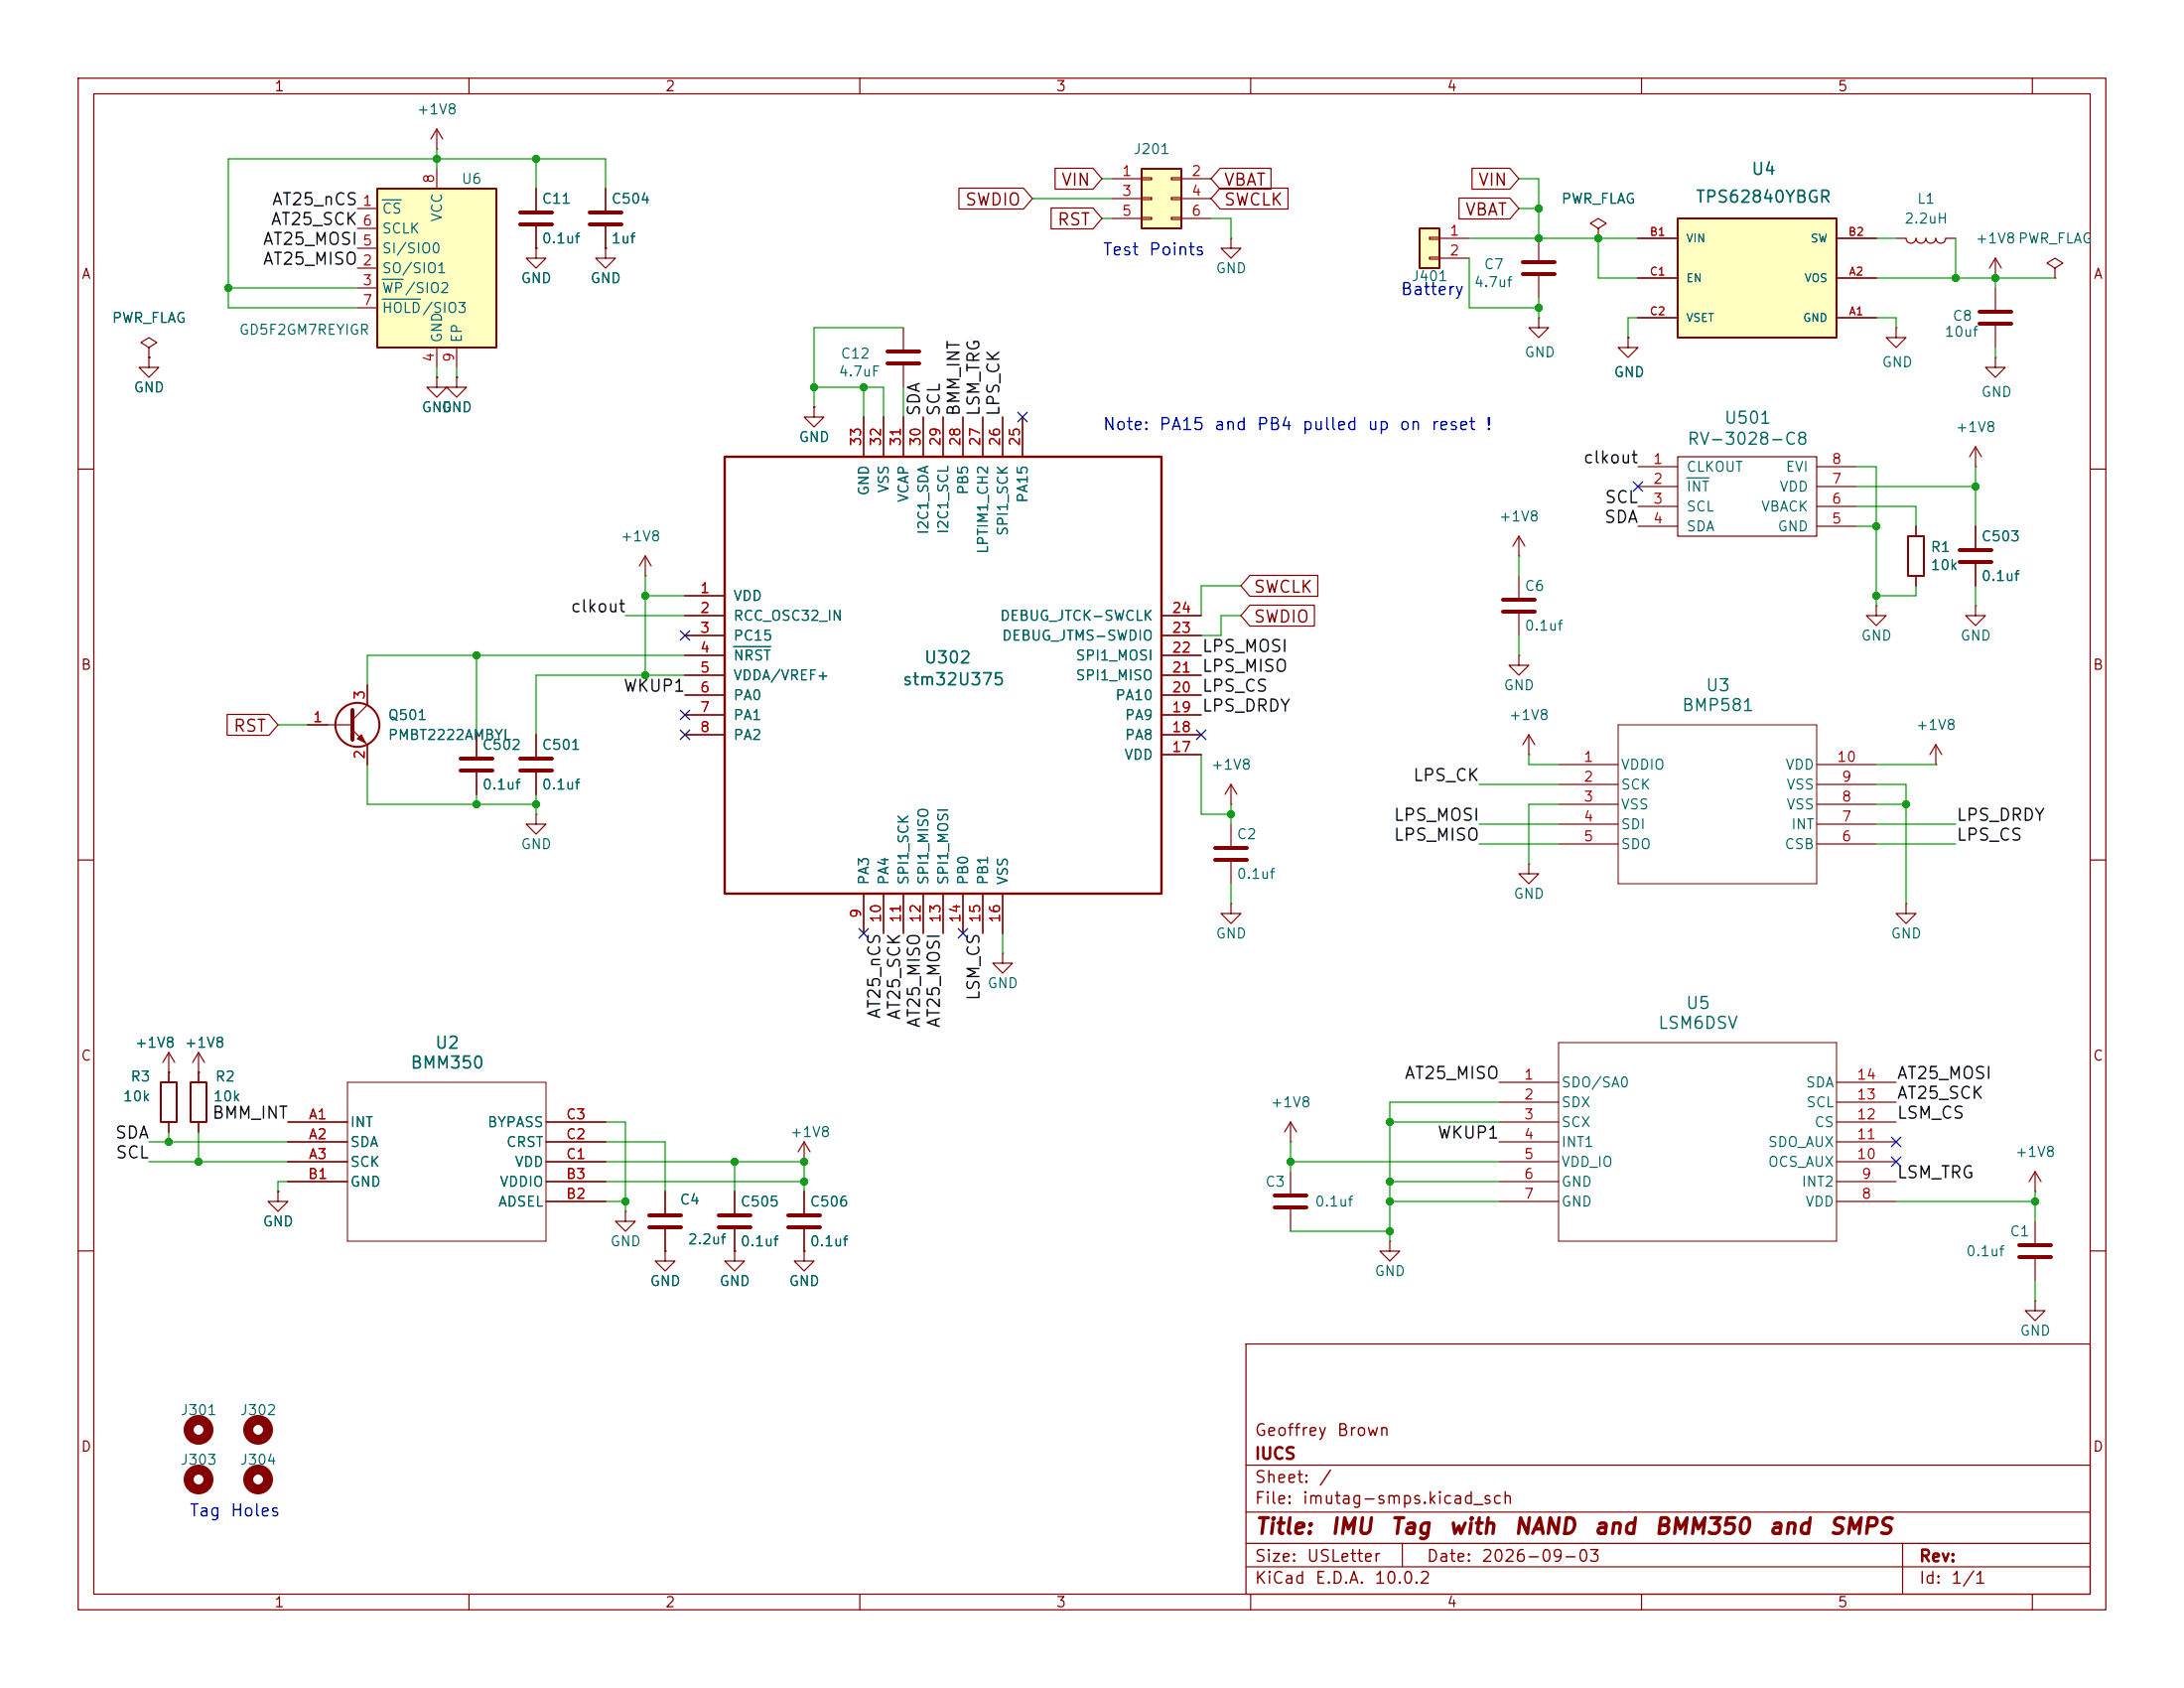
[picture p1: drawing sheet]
<svg xmlns="http://www.w3.org/2000/svg" width="279mm" height="216mm" viewBox="0 0 279 216" stroke-linecap="round" stroke-linejoin="round" font-family="sans-serif">
<g fill="none" stroke="#840000" stroke-width=".15">
<path d="M10 10h259.4v195.9h-259.4zM12 12h255.4v191.9h-255.4zM60 10v2M110 10v2M160 10v2M210 10v2M260 10v2M55.9 48.3v1.2h1.2l-1.2 1.3-1.3-1.3h1.3M55.9 48.3h.1M242.6 41.9v1.3h1.2l-1.2 1.3-1.3-1.3h1.3M242.6 41.9h.1M252.7 59.7h.1"/>
<path d="M252.7 57.2l-.7 1.2M252.7 57.2l.8 1.2M252.7 57.2v2.5M10 60h2M267.4 60h2M10 110h2M68.6 104.1v1.3h1.2l-1.2 1.3-1.3-1.3h1.3M68.6 104.1h.1M267.4 110h2M36.8 143.5h7.6M36.8 146.1h7.6M36.8 148.6h7.6"/>
<path d="M36.8 151.1h7.6M69.8 143.5h7.7M69.8 146.1h7.7M69.8 148.6h7.7M69.8 153.7h7.7M69.8 151.1h7.7M10 160h2M159.4 171.9h108v32h-108zM267.4 160h2M159.4 197.4h108M159.4 193.4h108M159.4 187.4h108"/>
<path d="M179.4 197.4v3M243.4 197.4v6.5M60 203.9v2M110 203.9v2M159.4 200.4h108M160 203.9v2M210 203.9v2M260 203.9v2"/>
</g>
<g fill="none" stroke="#840000" stroke-width="1.3">
<circle cx="25.4" cy="182.9" r="1.27"/>
<circle cx="33" cy="189.2" r="1.27"/>
<circle cx="33" cy="182.9" r="1.27"/>
</g>
<path d="M44.4 138.4h25.4v20.4h-25.4z" fill="none" stroke="#840000" stroke-width=".13"/>
<path d="M214.6 27.9h20.3v15.3h-20.3z" fill="#ffffc2"/>
<path d="M214.6 27.9h20.3v15.3h-20.3zM244.1 68.6h2v5.1h-2zM20.6 138.4h2v5.1h-2zM24.4 138.4h2v5.1h-2z" fill="none" stroke="#840000" stroke-width=".25"/>
<g fill="none" stroke="#840000" stroke-width=".15">
<path d="M209.5 35.6h5.1M209.5 30.5h5.1M234.9 35.6h5.1M234.9 30.5h5.1M242.6 30.5h1.2a.64 .64 0 0 0 .7 .6 .64 .64 0 0 0 .6-.6 .64 .64 0 0 0 .6 .6 .64 .64 0 0 0 .7-.6 .64 .64 0 0 0 .6 .6 .64 .64 0 0 0 .6-.6 .64 .64 0 0 0 .7 .6 .64 .64 0 0 0 .6-.6h1.3M255.3 35.6h.1M255.3 33l-.8 1.3M255.3 33l.7 1.3M255.3 33v2.6M262.9 34.3l1-.6-1-.7-1 .7 1 .6v1.3M262.9 35.6h.1M209.5 40.6h5.1"/>
<path d="M209.5 59.7h5.1M214.6 58.4h17.8v10.2h-17.8zM232.4 59.7h5.1M234.9 40.6h5.1M194.3 71.1h.1M194.3 68.6l-.8 1.3M194.3 68.6l.8 1.3M194.3 68.6v2.5M194.3 73.7v2.8M194.3 78.5v2.8M209.5 62.2h5.1M209.5 64.8h5.1"/>
<path d="M209.5 67.3h5.1M232.4 62.2h5.1M232.4 64.8h5.1M232.4 67.3h5.1M240 77.5v1.2h1.3l-1.3 1.3-1.2-1.3h1.2M240 77.5h.1M245.1 67.3v1.3M245.1 73.7v1.2M252.7 77.5v1.2h1.3l-1.3 1.3-1.2-1.3h1.2M252.7 77.5h.1M252.7 67.3v2.8M252.7 72.1v2.8"/>
<path d="M194.3 83.8v1.3h1.3l-1.3 1.3-1.3-1.3h1.3M194.3 83.8h.1M195.6 96.5h.1M195.6 94l-.8 1.3M195.6 94l.7 1.3M195.6 94v2.5M199.4 97.8h7.6M232.4 97.8h7.6M247.6 97.8h.1M247.6 95.3l-.7 1.2M247.6 95.3l.8 1.2M247.6 95.3v2.5"/>
<path d="M157.5 115.6v1.2h1.2l-1.2 1.3-1.3-1.3h1.3M157.5 115.6h.1M157.5 102.9h.1M157.5 100.3v2.6M157.5 105.4v2.8M157.5 110.2v2.8M157.5 100.3l-.8 1.3M157.5 100.3l.7 1.3M199.4 108h7.6M199.4 105.4h7.6M199.4 100.3h7.6M199.4 102.9h7.6"/>
<path d="M232.4 108h7.6M232.4 105.4h7.6M232.4 100.3h7.6M232.4 102.9h7.6M243.8 115.6v1.2h1.3l-1.3 1.3-1.2-1.3h1.2M243.8 115.6h.1M21.6 137.2h.1M21.6 134.6v3.8M21.6 134.6l-.8 1.3M21.6 134.6l.8 1.3M25.4 137.2h.1M25.4 134.6l-.8 1.3"/>
<path d="M25.4 134.6l.8 1.3M25.4 134.6v3.8M128.3 121.9v1.3h1.2l-1.2 1.3-1.3-1.3h1.3M128.3 121.9h.1M191.8 138.4h7.6M234.9 138.4h7.7M21.6 143.5v1.3M25.4 143.5v1.3M35.6 152.4v1.3h1.2l-1.2 1.2-1.3-1.2h1.3M35.6 152.4h.1M165.1 146.1h.1M165.1 143.5l-.8 1.3"/>
<path d="M165.1 143.5l.8 1.3M165.1 143.5v2.6M165.1 149.9v2.8M165.1 154.7v2.8M177.8 158.8v1.2h1.3l-1.3 1.3-1.3-1.3h1.3M177.8 158.8h.1M191.8 141h7.6M191.8 143.5h7.6M191.8 146.1h7.6M191.8 148.6h7.6M191.8 151.1h7.6M191.8 153.7h7.6"/>
<path d="M234.9 141h7.7M234.9 143.5h7.7M234.9 146.1h7.7M234.9 148.6h7.7M234.9 151.1h7.7M234.9 153.7h7.7M260.3 152.4h.1M260.3 149.9l-.7 1.2M260.3 149.9l.8 1.2M260.3 149.9v2.5M260.3 166.4v1.2h1.3l-1.3 1.3-1.2-1.3h1.2M260.3 166.4h.1"/>
</g>
<path d="M215.8 61.1h2.8" fill="none" stroke="#006464" stroke-width=".15"/>
<path d="M192.3 76.7h4M192.3 78.2h4M250.7 70.4h4.1M250.7 71.9h4.1M155.4 108.5h4.1M155.4 110h4.1M163.1 152.9h4M163.1 154.4h4" fill="none" stroke="#840000" stroke-width=".51"/>
<path d="M207 92.7h25.4v20.3h-25.4zM199.4 133.4h35.5v25.4h-35.5z" fill="none" stroke="#840000" stroke-width=".13"/>
<path d="M146 21.6h5.1v7.6h-5.1z" fill="#ffffc2"/>
<path d="M146 21.6h5.1v7.6h-5.1z" fill="none" stroke="#840000" stroke-width=".25"/>
<g fill="none" stroke="#840000" stroke-width=".15">
<path d="M142.2 22.9h3.8M142.2 25.4h3.8M142.2 27.9h3.8M146 22.7h1.3v.3h-1.3zM146 25.3h1.3v.2h-1.3zM146 27.8h1.3v.3h-1.3zM149.9 22.7h1.2v.3h-1.2zM149.9 25.3h1.2v.2h-1.2zM149.9 27.8h1.2v.3h-1.2zM151.1 22.9h3.8M151.1 25.4h3.8M151.1 27.9h3.8"/>
<path d="M157.5 30.5v1.3h1.2l-1.2 1.2-1.3-1.2h1.3M157.5 30.5h.1M195.6 110.5v1.3h1.2l-1.2 1.2-1.3-1.2h1.3M195.6 110.5h.1M260.3 156.2v2.8M260.3 161v2.8"/>
</g>
<path d="M258.3 159.3h4.1M258.3 160.8h4.1" fill="none" stroke="#840000" stroke-width=".51"/>
<path d="M181.6 29.2h2.5v5.1h-2.5z" fill="#ffffc2"/>
<path d="M181.6 29.2h2.5v5.1h-2.5z" fill="none" stroke="#840000" stroke-width=".25"/>
<g fill="none" stroke="#840000" stroke-width=".15">
<path d="M182.9 30.4h1.2v.2h-1.2zM182.9 32.9h1.2v.2h-1.2zM184.1 30.5h3.9M184.1 33h3.9M196.8 30.5v2.8M196.8 35.3v2.8M204.5 29.2l1-.6-1-.7-1 .7 1 .6v1.3M204.5 30.5h.1M255.3 36.8v2.8M19 44.5l1.1-.7-1.1-.6-1 .6 1 .7v1.2M19 45.7h.1M19 45.7v1.3h1.3l-1.3 1.3-1.2-1.3h1.2"/>
<path d="M115.6 41.9v2.8M115.6 46.7v2.8M196.8 40.6v1.3h1.3l-1.3 1.3-1.2-1.3h1.2M196.8 40.6h.1M208.3 43.2v1.3h1.2l-1.2 1.2-1.3-1.2h1.3M208.3 43.2h.1M255.3 45.7v1.3h1.2l-1.2 1.3-1.3-1.3h1.3M255.3 45.7h.1M255.3 41.7v2.8"/>
</g>
<path d="M194.8 33.5h4.1M194.8 35.1h4.1M253.2 39.9h4.1M113.5 45h4.1M113.5 46.5h4.1M253.2 41.4h4.1" fill="none" stroke="#840000" stroke-width=".51"/>
<circle cx="25.4" cy="189.2" r="1.27" fill="none" stroke="#840000" stroke-width="1.3"/>
<path d="M48.3 24.1h15.2v20.4h-15.2z" fill="#ffffc2"/>
<g fill="none" stroke="#840000" stroke-width=".25">
<path d="M48.3 24.1h15.2v20.4h-15.2z"/>
<circle cx="45.7" cy="92.7" r="2.82"/>
</g>
<g fill="none" stroke="#840000" stroke-width=".15">
<path d="M55.9 19.1h.1M55.9 16.5v2.6M55.9 16.5l-.8 1.3M55.9 16.5l.7 1.3M45.7 26.7h2.6M45.7 34.3h2.6M45.7 36.8h2.6M45.7 31.8h2.6M45.7 29.2h2.6M45.7 39.4h2.6M55.9 21.6v2.5M68.6 31.8v1.2h1.2l-1.2 1.3-1.3-1.3h1.3"/>
<path d="M68.6 31.8h.1M68.6 24.1v2.8M68.6 29v2.8M77.5 31.8v1.2h1.2l-1.2 1.3-1.3-1.3h1.3M77.5 31.8h.1M77.5 24.1v2.8M77.5 29v2.8M122.7 24.1h8.2l1.2 1.3-1.2 1.3h-8.2zM134.5 26.6h5.3l1.2 1.3-1.2 1.4h-5.3zM135 21.5h4.8l1.2 1.4-1.2 1.3h-4.8zM156.1 24.1h8.7v2.6h-8.7l-1.2-1.3zM156.1 21.5h6.5v2.7h-6.5l-1.2-1.3z"/>
<path d="M186.6 25.3h6.6l1.1 1.4-1.1 1.3h-6.6zM188.3 21.5h4.9l1.1 1.4-1.1 1.3h-4.9zM204.5 30.5h.1M209.5 35.6h5.1M209.5 30.5h5.1M234.9 35.6h5.1M234.9 30.5h5.1M19 45.7h.1M55.9 48.3h.1M55.9 44.5v2.5M58.4 48.3v1.2h1.3l-1.3 1.3-1.3-1.3h1.3M58.4 48.3h.1"/>
<path d="M58.4 44.5v2.5M104.1 52.1v1.2h1.3l-1.3 1.3-1.2-1.3h1.2M104.1 52.1h.1M110.5 53.3v5.1M113 53.3v5.1M115.6 53.3v5.1M118.1 53.3v5.1M120.6 53.3v5.1M123.2 53.3v5.1M125.7 53.3v5.1M128.3 53.3v5.1M130.8 53.3v5.1"/>
<path d="M208.3 43.2h.1M209.5 40.6h5.1M234.9 40.6h5.1M82.5 73.7h.1M82.5 71.1l-.7 1.3M82.5 71.1l.8 1.3M82.5 71.1v2.6M87.6 76.2h5.1M87.6 78.7h5.1M148.6 78.7h5.1M159.9 73.6h8.7v2.7h-8.7l-1.2-1.4zM159.9 77.4h8.3v2.7h-8.3l-1.2-1.4z"/>
<path d="M245.1 67.3v1.3M245.1 73.7v1.2M252.7 67.3v2.8M252.7 72.1v2.8M29.1 91.4h5.3l1.2 1.3-1.2 1.3h-5.3zM39.4 92.7h5.7M45.1 93.3l1.9 2v2.5M47 87.6v2.6l-1.9 1.9M61 94v2.8M61 98.8v2.8M68.6 94v2.8M68.6 98.8v2.8"/>
<path d="M87.6 81.3h5.1M87.6 83.8h5.1M87.6 86.4h5.1M87.6 88.9h5.1M87.6 91.4h5.1M87.6 94h5.1M148.6 81.3h5.1M148.6 83.8h5.1M148.6 86.4h5.1M148.6 88.9h5.1M148.6 91.4h5.1M148.6 94h5.1"/>
<path d="M148.6 96.5h5.1M110.5 114.3v5.1M113 114.3v5.1M115.6 114.3v5.1M118.1 114.3v5.1M120.6 114.3v5.1M123.2 114.3v5.1M125.7 114.3v5.1M128.3 114.3v5.1M21.6 137.2h.1M21.6 137.2v1.2M25.4 137.2h.1"/>
<path d="M25.4 137.2v1.2M21.6 143.5v1.3M25.4 143.5v1.3M35.6 152.4h.1M36.8 143.5h7.6M36.8 146.1h7.6M36.8 148.6h7.6M36.8 151.1h7.6M69.8 143.5h7.7M69.8 146.1h7.7M69.8 148.6h7.7M69.8 153.7h7.7"/>
<path d="M69.8 151.1h7.7M80 154.9v1.3h1.3l-1.3 1.3-1.3-1.3h1.3M80 154.9h.1M85.1 152.4v2.8M85.1 157.2v2.8M94 152.4v2.8M94 157.2v2.8M102.9 148.6h.1M102.9 146.1l-.8 1.2M102.9 146.1l.7 1.2M102.9 146.1v2.5M102.9 152.4v2.8"/>
<path d="M102.9 157.2v2.8M85.1 160v1.3h1.3l-1.3 1.3-1.3-1.3h1.3M85.1 160h.1M94 160v1.3h1.2l-1.2 1.3-1.3-1.3h1.3M94 160h.1M102.9 160v1.3h1.2l-1.2 1.3-1.3-1.3h1.3M102.9 160h.1"/>
</g>
<path d="M48.9 25.6h2.4M48.9 35.7h2.7M48.9 38.3h4.9M93.9 82.7h4.7" fill="none" stroke="#006464" stroke-width=".15"/>
<g fill="none" stroke="#840000" stroke-width=".51">
<path d="M66.5 27.2h4.1M66.5 28.7h4.1M75.4 27.2h4.1M75.4 28.7h4.1M45.1 90.8v3.8M58.9 97h4.1M58.9 98.6h4.1M66.5 97h4.1M66.5 98.6h4.1M83.1 155.4h4M83.1 157h4M91.9 155.4h4.1"/>
<path d="M91.9 157h4.1M100.8 155.4h4.1M100.8 157h4.1"/>
</g>
<path d="M92.7 58.4h55.9v55.9h-55.9z" fill="none" stroke="#840000" stroke-width=".3"/>
<path d="M45.7 94.5l.5-.5 .5 1z" fill="#840000" stroke="#840000" stroke-width=".15"/>
<g fill="none" stroke="#009600" stroke-width=".15">
<path d="M55.9 19.1v2.5M29.2 36.8h16.5M68.6 20.3v3.8M77.5 24.1v-3.8h-48.3v19.1h16.5M132.1 25.4h10.1M141 27.9h1.2M141 22.9h1.2M154.9 27.9h2.6v2.6M188 33v6.4h8.8M188 30.5h21.5M194.3 22.9h2.5v7.6M194.3 26.7h2.5"/>
<path d="M196.8 38.1v2.5M204.5 30.5v5.1h5M240 35.6h22.9M240 30.5h2.6M250.2 30.5v5.1M255.3 35.6v1.2M55.9 47v1.3M58.4 47v1.3M104.1 49.5h8.9v3.8M110.5 49.5v3.8M115.6 49.5v3.8M115.6 41.9h-11.5v10.2"/>
<path d="M209.5 40.6h-1.2v2.6M237.5 59.7h2.5v17.8M240 40.6h2.6v1.3M252.7 59.7v7.6M255.3 44.5v1.2M80 78.7h7.6M82.5 73.7v12.7M82.5 76.2h5.1M158.7 78.7h-2.5v2.6h-2.5M158.7 74.9h-5v3.8M194.3 71.1v2.6M237.5 67.3h2.5"/>
<path d="M237.5 64.8h7.6v2.5M237.5 62.2h15.2M245.1 74.9v1.3h-5.1M252.7 74.9v2.6M35.6 92.7h3.8M47 97.8v5.1h21.6M61 83.8v10.2M87.6 83.8h-40.6v3.8M87.6 86.4h-19v7.6M153.7 96.5v7.6h3.8M194.3 81.3v2.5M195.6 96.5v1.3h3.8"/>
<path d="M240 97.8h7.6M61 101.6v1.3M68.6 101.6v2.5M128.3 119.4v2.5M157.5 102.9v2.5M157.5 113v2.6M189.2 108h10.2M189.2 105.4h10.2M189.2 100.3h10.2M199.4 102.9h-3.8v7.6M240 108h10.2M240 102.9h3.8"/>
<path d="M240 105.4h10.2M240 100.3h3.8v15.3M19 148.6h17.8M19 146.1h17.8M21.6 144.8v1.3M25.4 144.8v3.8M36.8 151.1h-1.2v1.3M77.5 153.7h2.5M77.5 151.1h25.4M77.5 148.6h25.4v3.8M77.5 146.1h7.6v6.3M77.5 143.5h2.5v11.4"/>
<path d="M94 148.6v3.8M165.1 148.6h26.7M165.1 146.1v3.8M165.1 157.5h12.7M177.8 153.7h14M177.8 151.1h14M177.8 143.5h14M191.8 141h-14v17.8M242.6 153.7h17.7M260.3 152.4v3.8M260.3 163.8v2.6"/>
</g>
<g fill="none" stroke="#000084" stroke-width=".15">
<path d="M130.2 52.7l1.2 1.2M131.4 52.7l-1.2 1.2M208.9 61.6l1.3 1.2M210.2 61.6l-1.3 1.2M87 80.7l1.2 1.2M87 93.4l1.2 1.2M87 90.8l1.2 1.2M88.2 80.7l-1.2 1.2M88.2 93.4l-1.2 1.2M88.2 90.8l-1.2 1.2M153.1 93.4l1.2 1.2M154.3 93.4l-1.2 1.2"/>
<path d="M109.9 118.8l1.2 1.2M111.1 118.8l-1.2 1.2M122.6 118.8l1.2 1.2M123.8 118.8l-1.2 1.2M242 145.4l1.2 1.3M242 148l1.2 1.2M243.2 145.4l-1.2 1.3M243.2 148l-1.2 1.2"/>
</g>
<g fill="#009600" stroke="#009600" stroke-width=".13">
<circle cx="61" cy="102.9" r=".46"/>
<circle cx="80" cy="153.7" r=".46"/>
<circle cx="21.6" cy="146.1" r=".46"/>
<circle cx="25.4" cy="148.6" r=".46"/>
<circle cx="104.1" cy="49.5" r=".46"/>
<circle cx="82.5" cy="76.2" r=".46"/>
<circle cx="110.5" cy="49.5" r=".46"/>
<circle cx="82.5" cy="86.4" r=".46"/>
<circle cx="61" cy="83.8" r=".46"/>
<circle cx="68.6" cy="102.9" r=".46"/>
<circle cx="94" cy="148.6" r=".46"/>
<circle cx="102.9" cy="148.6" r=".46"/>
<circle cx="102.9" cy="151.1" r=".46"/>
<circle cx="55.9" cy="20.3" r=".46"/>
<circle cx="68.6" cy="20.3" r=".46"/>
<circle cx="29.2" cy="36.8" r=".46"/>
<circle cx="196.8" cy="26.7" r=".46"/>
<circle cx="196.8" cy="39.4" r=".46"/>
<circle cx="204.5" cy="30.5" r=".46"/>
<circle cx="196.8" cy="30.5" r=".46"/>
<circle cx="260.3" cy="153.7" r=".46"/>
<circle cx="177.8" cy="157.5" r=".46"/>
<circle cx="243.8" cy="102.9" r=".46"/>
<circle cx="240" cy="76.2" r=".46"/>
<circle cx="240" cy="67.3" r=".46"/>
<circle cx="177.8" cy="153.7" r=".46"/>
<circle cx="177.8" cy="151.1" r=".46"/>
<circle cx="165.1" cy="148.6" r=".46"/>
<circle cx="177.8" cy="143.5" r=".46"/>
<circle cx="157.5" cy="104.1" r=".46"/>
<circle cx="252.7" cy="62.2" r=".46"/>
<circle cx="255.3" cy="35.6" r=".46"/>
<circle cx="250.2" cy="35.6" r=".46"/>
</g>
<g font-size="2" fill="#840000">
<text x="160.4" y="196.7">Title:</text>
<text x="170.1" y="196.7">IMU</text>
<text x="177.7" y="196.7">Tag</text>
<text x="185.2" y="196.7">with</text>
<text x="193.5" y="196.7">NAND</text>
<text x="203.7" y="196.7">and</text>
<text x="211.5" y="196.7">BMM350</text>
<text x="226.1" y="196.7">and</text>
<text x="233.9" y="196.7">SMPS</text>
</g>
<g font-size="1.5" fill="#006464">
<text x="224" y="22.8">U4</text>
<text x="216.8" y="26.3">TPS62840YBGR</text>
<text x="215.8" y="57.3">RV-3028-C8</text>
<text x="220.5" y="54.6">U501</text>
<text x="115.3" y="88">stm32U375</text>
<text x="118.1" y="85.2">U302</text>
<text x="218.1" y="88.8">U3</text>
<text x="215.1" y="91.3">BMP581</text>
<text x="212" y="132">LSM6DSV</text>
<text x="215.6" y="129.4">U5</text>
<text x="52.4" y="137.1">BMM350</text>
<text x="55.5" y="134.5">U2</text>
</g>
<g font-size="1.5" fill="#0f0f0f">
<text x="34.5" y="29.2">AT25_SCK</text>
<text x="34.7" y="26.6">AT25_nCS</text>
<text x="33.5" y="34.3">AT25_MISO</text>
<text x="33.5" y="31.7">AT25_MOSI</text>
<text x="118.1" y="53.3" transform="rotate(-90 118.1 53.3)">SDA</text>
<text x="120.6" y="53.3" transform="rotate(-90 120.6 53.3)">SCL</text>
<text x="123.2" y="53.3" transform="rotate(-90 123.2 53.3)">BMM_INT</text>
<text x="125.7" y="53.3" transform="rotate(-90 125.7 53.3)">LSM_TRG</text>
<text x="128.2" y="53.3" transform="rotate(-90 128.2 53.3)">LPS_CK</text>
<text x="202.4" y="59.7">clkout</text>
<text x="205.2" y="64.7">SCL</text>
<text x="205.1" y="67.3">SDA</text>
<text x="72.9" y="78.7">clkout</text>
<text x="153.7" y="83.8">LPS_MOSI</text>
<text x="79.6" y="88.9">WKUP1</text>
<text x="153.7" y="86.3">LPS_MISO</text>
<text x="153.7" y="88.9">LPS_CS</text>
<text x="153.7" y="91.4">LPS_DRDY</text>
<text x="180.7" y="100.3">LPS_CK</text>
<text x="178.2" y="107.9">LPS_MISO</text>
<text x="178.2" y="105.4">LPS_MOSI</text>
<text x="250.2" y="107.9">LPS_CS</text>
<text x="250.2" y="105.4">LPS_DRDY</text>
<text x="113" y="130.4" transform="rotate(-90 113 130.4)">AT25_nCS</text>
<text x="115.5" y="130.6" transform="rotate(-90 115.5 130.6)">AT25_SCK</text>
<text x="118.1" y="131.6" transform="rotate(-90 118.1 131.6)">AT25_MISO</text>
<text x="120.6" y="131.6" transform="rotate(-90 120.6 131.6)">AT25_MOSI</text>
<text x="125.7" y="128.1" transform="rotate(-90 125.7 128.1)">LSM_CS</text>
<text x="27" y="143.5">BMM_INT</text>
<text x="179.6" y="138.4">AT25_MISO</text>
<text x="242.6" y="138.4">AT25_MOSI</text>
<text x="242.6" y="143.5">LSM_CS</text>
<text x="242.6" y="140.9">AT25_SCK</text>
<text x="14.6" y="146">SDA</text>
<text x="14.7" y="148.6">SCL</text>
<text x="183.8" y="146">WKUP1</text>
<text x="242.6" y="151.1">LSM_TRG</text>
</g>
<g font-size="1.5" fill="#840000">
<text x="123.4" y="26.7">SWDIO</text>
<text x="135.2" y="29.2">RST</text>
<text x="135.7" y="24.1">VIN</text>
<text x="156.5" y="26.7">SWCLK</text>
<text x="156.5" y="24.1">VBAT</text>
<text x="187.3" y="27.9">VBAT</text>
<text x="189" y="24.1">VIN</text>
<text x="160.3" y="76.2">SWCLK</text>
<text x="160.3" y="80">SWDIO</text>
<text x="29.7" y="94">RST</text>
<text x="160.4" y="184">Geoffrey</text>
<text x="170.9" y="184">Brown</text>
<text x="160.4" y="190">Sheet:</text>
<text x="160.4" y="187">IUCS</text>
<text x="168.6" y="190">/</text>
<text x="160.4" y="192.7">File:</text>
<text x="166.5" y="192.7">imutag-smps.kicad_sch</text>
<text x="160.4" y="202.9">KiCad</text>
<text x="160.4" y="200.1">Size:</text>
<text x="167.1" y="200.1">USLetter</text>
<text x="168.1" y="202.9">E.D.A.</text>
<text x="175.7" y="202.9">10.0.2</text>
<text x="182.4" y="200.1">Date:</text>
<text x="189.4" y="200.1">2026-09-03</text>
<text x="245.4" y="200.1">Rev:</text>
<text x="245.4" y="202.9">Id:</text>
<text x="249.5" y="202.9">1/1</text>
</g>
<g font-size="1.5" fill="#0000c2">
<text x="141" y="33">Test</text>
<text x="146.9" y="33">Points</text>
<text x="179.1" y="38.1">Battery</text>
<text x="141" y="55.4">Note:</text>
<text x="148.2" y="55.4">PA15</text>
<text x="155.2" y="55.4">and</text>
<text x="160.7" y="55.4">PB4</text>
<text x="166.5" y="55.4">pulled</text>
<text x="174.8" y="55.4">up</text>
<text x="178.9" y="55.4">on</text>
<text x="183" y="55.4">reset</text>
<text x="189.9" y="55.4">!</text>
<text x="24.1" y="194.3">Tag</text>
<text x="29.4" y="194.3">Holes</text>
</g>
<g font-size="1.3" fill="#840000">
<text x="35" y="12">1</text>
<text x="85" y="12">2</text>
<text x="135" y="12">3</text>
<text x="185" y="12">4</text>
<text x="235" y="12">5</text>
<text x="10.3" y="36">A</text>
<text x="267.7" y="36">A</text>
<text x="10.3" y="86">B</text>
<text x="267.7" y="86">B</text>
<text x="10.3" y="136">C</text>
<text x="267.7" y="136">C</text>
<text x="10.3" y="186">D</text>
<text x="267.7" y="186">D</text>
<text x="35" y="205.9">1</text>
<text x="85" y="205.9">2</text>
<text x="135" y="205.9">3</text>
<text x="185" y="205.9">4</text>
<text x="235" y="205.9">5</text>
</g>
<g font-size="1.3" fill="#006464">
<text x="53.2" y="14.9">+1V8</text>
<text x="58.9" y="23.8">U6</text>
<text x="144.9" y="20">J201</text>
<text x="48.8" y="27.6">CS</text>
<text x="56.9" y="28.5" transform="rotate(-90 56.9 28.5)">VCC</text>
<text x="69.2" y="26.4">C11</text>
<text x="78.1" y="26.4">C504</text>
<text x="199.7" y="26.4">PWR_FLAG</text>
<text x="243.5" y="28.9">2.2uH</text>
<text x="245.2" y="26.4">L1</text>
<text x="48.8" y="35.3">SO/SIO1</text>
<text x="48.8" y="32.7">SI/SIO0</text>
<text x="48.8" y="30.2">SCLK</text>
<text x="69.2" y="31.5">0.1uf</text>
<text x="78.1" y="31.5">1uf</text>
<text x="155.4" y="35.3">GND</text>
<text x="189.7" y="34.8">C7</text>
<text x="252.6" y="31.5">+1V8PWR_FLAG</text>
<text x="14.2" y="41.6">PWR_FLAG</text>
<text x="48.8" y="37.8">WP/SIO2</text>
<text x="48.8" y="40.3">HOLD/SIO3</text>
<text x="66.5" y="36.5">GND</text>
<text x="75.4" y="36.5">GND</text>
<text x="180.5" y="36.3">J401</text>
<text x="188.5" y="37">4.7uf</text>
<text x="249.7" y="41.4">C8</text>
<text x="30.5" y="43.1">GD5F2GM7REYIGR</text>
<text x="56.9" y="43.9" transform="rotate(-90 56.9 43.9)">GND</text>
<text x="59.4" y="43.9" transform="rotate(-90 59.4 43.9)">EP</text>
<text x="107.5" y="46.2">C12</text>
<text x="194.9" y="46">GND</text>
<text x="240.7" y="47.3">GND</text>
<text x="248.7" y="43.4">10uf</text>
<text x="17" y="50.5">GND</text>
<text x="53.8" y="53">GND</text>
<text x="56.4" y="53">GND</text>
<text x="107.2" y="48.5">4.7uF</text>
<text x="206.4" y="48.5">GND</text>
<text x="253.4" y="51.1">GND</text>
<text x="102.1" y="56.9">GND</text>
<text x="250.1" y="55.6">+1V8</text>
<text x="111.5" y="63.5" transform="rotate(-90 111.5 63.5)">GND</text>
<text x="114" y="63.1" transform="rotate(-90 114 63.1)">VSS</text>
<text x="116.5" y="64.4" transform="rotate(-90 116.5 64.4)">VCAP</text>
<text x="124.2" y="63.4" transform="rotate(-90 124.2 63.4)">PB5</text>
<text x="131.8" y="64.4" transform="rotate(-90 131.8 64.4)">PA15</text>
<text x="215.6" y="60.7">CLKOUT</text>
<text x="215.6" y="63.2">INT</text>
<text x="215.6" y="65.7">SCL</text>
<text x="225.2" y="65.7">VBACK</text>
<text x="227.6" y="63.2">VDD</text>
<text x="228.3" y="60.7">EVI</text>
<text x="79.3" y="69.6">+1V8</text>
<text x="119.1" y="68.5" transform="rotate(-90 119.1 68.5)">I2C1_SDA</text>
<text x="121.6" y="68.4" transform="rotate(-90 121.6 68.4)">I2C1_SCL</text>
<text x="126.7" y="70.9" transform="rotate(-90 126.7 70.9)">LPTIM1_CH2</text>
<text x="129.2" y="68.7" transform="rotate(-90 129.2 68.7)">SPI1_SCK</text>
<text x="191.7" y="67">+1V8</text>
<text x="215.6" y="68.3">SDA</text>
<text x="227.3" y="68.3">GND</text>
<text x="246.9" y="70.9">R1</text>
<text x="253.4" y="69.6">C503</text>
<text x="93.7" y="77.2">VDD</text>
<text x="195" y="75.9">C6</text>
<text x="246.9" y="73.2">10k</text>
<text x="253.4" y="74.6">0.1uf</text>
<text x="93.7" y="79.7">RCC_OSC32_IN</text>
<text x="93.7" y="82.3">PC15</text>
<text x="127.8" y="79.7">DEBUG_JTCK-SWCLK</text>
<text x="128.1" y="82.3">DEBUG_JTMS-SWDIO</text>
<text x="195" y="81">0.1uf</text>
<text x="238" y="82.3">GND</text>
<text x="250.7" y="82.3">GND</text>
<text x="93.7" y="84.8">NRST</text>
<text x="93.7" y="87.3">VDDA/VREF+</text>
<text x="93.7" y="89.9">PA0</text>
<text x="137.5" y="87.3">SPI1_MISO</text>
<text x="137.5" y="84.8">SPI1_MOSI</text>
<text x="142.6" y="89.9">PA10</text>
<text x="192.3" y="88.6">GND</text>
<text x="49.5" y="95">PMBT2222AMBYL</text>
<text x="49.5" y="92.4">Q501</text>
<text x="93.7" y="92.4">PA1</text>
<text x="93.7" y="95">PA2</text>
<text x="143.8" y="95">PA8</text>
<text x="143.8" y="92.4">PA9</text>
<text x="192.9" y="92.4">+1V8</text>
<text x="245" y="93.7">+1V8</text>
<text x="61.6" y="96.2">C502</text>
<text x="61.6" y="101.3">0.1uf</text>
<text x="69.2" y="96.2">C501</text>
<text x="69.2" y="101.3">0.1uf</text>
<text x="143.7" y="97.5">VDD</text>
<text x="154.8" y="98.8">+1V8</text>
<text x="207.3" y="98.8">VDDIO</text>
<text x="207.3" y="101.3">SCK</text>
<text x="228.3" y="98.8">VDD</text>
<text x="228.4" y="101.3">VSS</text>
<text x="158.1" y="107.7">C2</text>
<text x="207.3" y="103.8">VSS</text>
<text x="207.3" y="106.4">SDI</text>
<text x="228.4" y="103.8">VSS</text>
<text x="229" y="106.4">INT</text>
<text x="66.5" y="108.9">GND</text>
<text x="111.5" y="113.3" transform="rotate(-90 111.5 113.3)">PA3</text>
<text x="114" y="113.3" transform="rotate(-90 114 113.3)">PA4</text>
<text x="116.5" y="113.3" transform="rotate(-90 116.5 113.3)">SPI1_SCK</text>
<text x="119.1" y="113.3" transform="rotate(-90 119.1 113.3)">SPI1_MISO</text>
<text x="121.6" y="113.3" transform="rotate(-90 121.6 113.3)">SPI1_MOSI</text>
<text x="124.2" y="113.3" transform="rotate(-90 124.2 113.3)">PB0</text>
<text x="126.7" y="113.3" transform="rotate(-90 126.7 113.3)">PB1</text>
<text x="129.2" y="113.3" transform="rotate(-90 129.2 113.3)">VSS</text>
<text x="158.1" y="112.7">0.1uf</text>
<text x="207.3" y="108.9">SDO</text>
<text x="228.2" y="108.9">CSB</text>
<text x="193.5" y="115.3">GND</text>
<text x="155.4" y="120.4">GND</text>
<text x="241.8" y="120.4">GND</text>
<text x="126.2" y="126.7">GND</text>
<text x="17.2" y="134.3">+1V8</text>
<text x="23.5" y="134.3">+1V8</text>
<text x="15.6" y="141.2">10k</text>
<text x="16.6" y="138.6">R3</text>
<text x="27.2" y="141.2">10k</text>
<text x="27.4" y="138.6">R2</text>
<text x="162.5" y="141.9">+1V8</text>
<text x="199.6" y="139.4">SDO/SA0</text>
<text x="199.6" y="141.9">SDX</text>
<text x="230.9" y="139.4">SDA</text>
<text x="231" y="141.9">SCL</text>
<text x="44.7" y="144.5">INT</text>
<text x="44.7" y="147">SDA</text>
<text x="44.7" y="149.6">SCK</text>
<text x="62.3" y="144.5">BYPASS</text>
<text x="64.7" y="147">CRST</text>
<text x="65.8" y="149.6">VDD</text>
<text x="101" y="145.8">+1V8</text>
<text x="199.6" y="144.5">SCX</text>
<text x="199.6" y="147">INT1</text>
<text x="199.6" y="149.6">VDD_IO</text>
<text x="226.1" y="149.6">OCS_AUX</text>
<text x="226.1" y="147">SDO_AUX</text>
<text x="232" y="144.5">CS</text>
<text x="257.7" y="148.3">+1V8</text>
<text x="44.7" y="152.1">GND</text>
<text x="63.6" y="154.6">ADSEL</text>
<text x="63.8" y="152.1">VDDIO</text>
<text x="86.9" y="154.4">C4</text>
<text x="94.6" y="154.6">C505</text>
<text x="103.5" y="154.6">C506</text>
<text x="161.8" y="152.1">C3</text>
<text x="168.1" y="154.6">0.1uf</text>
<text x="199.6" y="152.1">GND</text>
<text x="199.6" y="154.6">GND</text>
<text x="230.4" y="152.1">INT2</text>
<text x="230.9" y="154.6">VDD</text>
<text x="33.5" y="157.2">GND</text>
<text x="78" y="159.7">GND</text>
<text x="87.9" y="159.5">2.2uf</text>
<text x="94.6" y="159.7">0.1uf</text>
<text x="103.5" y="159.7">0.1uf</text>
<text x="251.4" y="161">0.1uf</text>
<text x="257" y="158.5">C1</text>
<text x="83.1" y="164.8">GND</text>
<text x="91.9" y="164.8">GND</text>
<text x="100.8" y="164.8">GND</text>
<text x="175.8" y="163.5">GND</text>
<text x="258.3" y="171.2">GND</text>
<text x="23" y="181.3">J301</text>
<text x="30.6" y="181.3">J302</text>
<text x="23" y="187.7">J303</text>
<text x="30.6" y="187.7">J304</text>
</g>
<g font-size="1.3" fill="#a90000">
<text x="55.9" y="23.6" transform="rotate(-90 55.9 23.6)">8</text>
<text x="143.4" y="22.8">1</text>
<text x="152.3" y="22.8">2</text>
<text x="46.3" y="26.6">1</text>
<text x="46.3" y="29.2">6</text>
<text x="143.4" y="25.4">3</text>
<text x="143.4" y="27.9">5</text>
<text x="152.3" y="25.4">4</text>
<text x="152.3" y="27.9">6</text>
<text x="46.3" y="34.3">2</text>
<text x="46.3" y="31.7">5</text>
<text x="185.3" y="30.5">1</text>
<text x="185.3" y="33">2</text>
<text x="46.3" y="36.8">3</text>
<text x="46.3" y="39.3">7</text>
<text x="55.9" y="46.4" transform="rotate(-90 55.9 46.4)">4</text>
<text x="58.4" y="46.4" transform="rotate(-90 58.4 46.4)">9</text>
<text x="110.5" y="57.2" transform="rotate(-90 110.5 57.2)">33</text>
<text x="113" y="57.2" transform="rotate(-90 113 57.2)">32</text>
<text x="115.5" y="57.2" transform="rotate(-90 115.5 57.2)">31</text>
<text x="118.1" y="57.2" transform="rotate(-90 118.1 57.2)">30</text>
<text x="120.6" y="57.2" transform="rotate(-90 120.6 57.2)">29</text>
<text x="123.2" y="57.2" transform="rotate(-90 123.2 57.2)">28</text>
<text x="125.7" y="57.2" transform="rotate(-90 125.7 57.2)">27</text>
<text x="128.2" y="57.2" transform="rotate(-90 128.2 57.2)">26</text>
<text x="130.8" y="57.2" transform="rotate(-90 130.8 57.2)">25</text>
<text x="211.4" y="59.7">1</text>
<text x="234.2" y="59.7">8</text>
<text x="211.4" y="62.2">2</text>
<text x="211.4" y="64.7">3</text>
<text x="234.2" y="64.7">6</text>
<text x="234.2" y="62.2">7</text>
<text x="211.4" y="67.3">4</text>
<text x="234.2" y="67.3">5</text>
<text x="89.5" y="76.2">1</text>
<text x="89.5" y="78.7">2</text>
<text x="89.5" y="81.3">3</text>
<text x="89.5" y="83.8">4</text>
<text x="149.8" y="83.8">22</text>
<text x="149.8" y="81.3">23</text>
<text x="149.8" y="78.7">24</text>
<text x="47" y="89.6" transform="rotate(-90 47 89.6)">3</text>
<text x="89.5" y="86.3">5</text>
<text x="89.5" y="88.9">6</text>
<text x="149.8" y="88.9">20</text>
<text x="149.8" y="86.3">21</text>
<text x="39.9" y="92.7">1</text>
<text x="89.5" y="91.4">7</text>
<text x="89.5" y="94">8</text>
<text x="149.8" y="94">18</text>
<text x="149.8" y="91.4">19</text>
<text x="47" y="97.2" transform="rotate(-90 47 97.2)">2</text>
<text x="149.8" y="96.5">17</text>
<text x="202.5" y="97.8">1</text>
<text x="202.5" y="100.3">2</text>
<text x="234.9" y="97.8">10</text>
<text x="235.5" y="100.3">9</text>
<text x="202.5" y="102.8">3</text>
<text x="202.5" y="105.4">4</text>
<text x="202.5" y="107.9">5</text>
<text x="235.5" y="107.9">6</text>
<text x="235.5" y="105.4">7</text>
<text x="235.5" y="102.8">8</text>
<text x="110.5" y="117.5" transform="rotate(-90 110.5 117.5)">9</text>
<text x="113" y="118.2" transform="rotate(-90 113 118.2)">10</text>
<text x="115.5" y="118.2" transform="rotate(-90 115.5 118.2)">11</text>
<text x="118.1" y="118.2" transform="rotate(-90 118.1 118.2)">12</text>
<text x="120.6" y="118.2" transform="rotate(-90 120.6 118.2)">13</text>
<text x="123.2" y="118.2" transform="rotate(-90 123.2 118.2)">14</text>
<text x="125.7" y="118.2" transform="rotate(-90 125.7 118.2)">15</text>
<text x="128.2" y="118.2" transform="rotate(-90 128.2 118.2)">16</text>
<text x="39.4" y="143.5">A1</text>
<text x="72.3" y="143.5">C3</text>
<text x="194.9" y="138.4">1</text>
<text x="194.9" y="140.9">2</text>
<text x="194.9" y="143.5">3</text>
<text x="237.4" y="143.5">12</text>
<text x="237.4" y="140.9">13</text>
<text x="237.4" y="138.4">14</text>
<text x="39.4" y="146">A2</text>
<text x="39.4" y="148.6">A3</text>
<text x="72.3" y="148.6">C1</text>
<text x="72.3" y="146">C2</text>
<text x="194.9" y="146">4</text>
<text x="194.9" y="148.6">5</text>
<text x="237.4" y="148.6">10</text>
<text x="237.4" y="146">11</text>
<text x="39.3" y="151.1">B1</text>
<text x="72.3" y="153.6">B2</text>
<text x="72.3" y="151.1">B3</text>
<text x="194.9" y="151.1">6</text>
<text x="194.9" y="153.6">7</text>
<text x="238.1" y="153.6">8</text>
<text x="238.1" y="151.1">9</text>
</g>
<g font-size="1" fill="#a90000">
<text x="211" y="30.4">B1</text>
<text x="211" y="35.5">C1</text>
<text x="236.4" y="30.4">B2</text>
<text x="236.4" y="35.5">A2</text>
<text x="211" y="40.6">C2</text>
<text x="236.4" y="40.6">A1</text>
</g>
<g font-size="1" fill="#006464">
<text x="215.6" y="31.3">VIN</text>
<text x="231.6" y="31.3">SW</text>
<text x="215.6" y="36.3">EN</text>
<text x="215.6" y="41.4">VSET</text>
<text x="230.6" y="41.4">GND</text>
<text x="230.8" y="36.3">VOS</text>
</g>
</svg>
